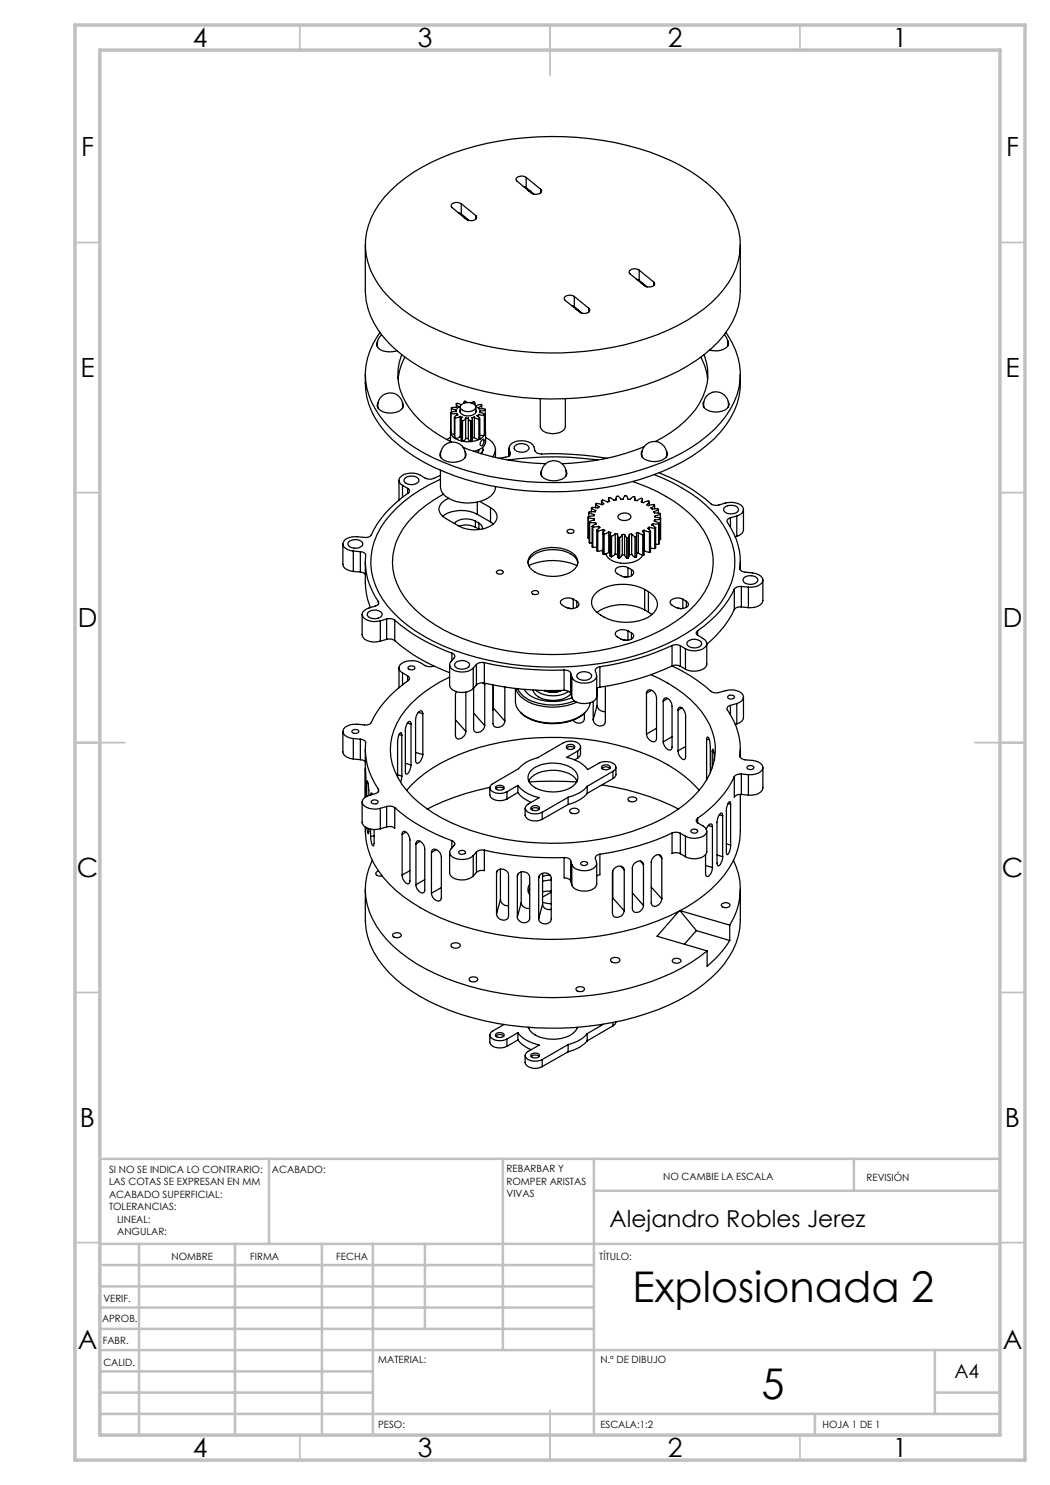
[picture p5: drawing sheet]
<svg xmlns="http://www.w3.org/2000/svg" width="210mm" height="297mm" viewBox="0 0 210 297" stroke-linecap="round" stroke-linejoin="round" font-family="sans-serif">
<g fill="none" stroke="#c0c0c0" stroke-width=".35">
<path d="M60 5v5M110 5v10M160 5v5M15 48.5h5M200 48.5h5M15 98.5h5M200 98.5h5M15 148.5h10M195 148.5h10M15 198.5h5M200 198.5h5M15 248.5h5"/>
<path d="M200 248.5h5M60 287v5M110 282v10M160 287v5"/>
</g>
<g fill="none" stroke="#c0c0c0" stroke-width=".5">
<path d="M53.8 231.8v17M100.6 231.8v38.2M118.8 231.8v55.2M118.8 238.2h81.2M170.8 231.8v6.4M200 231.8h-180v55.2M20 248.8h180M20 257.3h98.8M20 253h98.8M27.8 248.8v38.2M47 248.8v38.2M64.4 248.8v38.2"/>
<path d="M74.6 248.8v38.2M85 248.8v17M20 265.8h98.8M20 261.5h98.8M20 278.5h54.6M20 274.3h54.6M20 270h180M187 278.5h13M187 270v12.8M20 282.8h180M163 282.8v4.2"/>
</g>
<path d="M15 5h190v287h-190zM20 10h180v277h-180z" fill="none" stroke="#c0c0c0" stroke-width=".7"/>
<g fill="none" stroke="#000" stroke-width=".25">
<path d="M78.1 38.1a37.1 37.1 0 0 1 17.1-8.9 61.4 61.4 0 0 1 36.9 2.1 30.2 30.2 0 0 1 12.9 9.1 13.6 13.6 0 0 1-.2 17.4 32.1 32.1 0 0 1-15.4 9.9 61.8 61.8 0 0 1-39.3-.6 30.4 30.4 0 0 1-14.5-10.3 13.4 13.4 0 0 1 .2-16zM104.7 37.3l.5 .2M105.2 35.5a1.51 1.51 0 0 0-2 .2l.2 .5 2.9 2.4a1.56 1.56 0 0 0 2-.3l-.2-.5M105.2 35.5l2.9 2.3M105.2 37.5l1.6 1.3M105.2 35.5v2M105.6 38l.3 .3M105.8 38.1v.1M105.9 38.3l.7 .5M105.9 38.1v.2M106.1 38.3v.1M106.3 38.6h.1"/>
<path d="M108.1 37.8v.8M73.1 49v9.1a15.1 15.1 0 0 0 4.8 10.6 38.6 38.6 0 0 0 19.1 9.6 61.6 61.6 0 0 0 34.6-2.2 30.8 30.8 0 0 0 13.2-9.1 14.3 14.3 0 0 0 3.3-8.9v-9.1M91.7 42.6l.6 .2M92.3 40.7a1.46 1.46 0 0 0-2.1 .3l.2 .5 2.9 2.4a1.5 1.5 0 0 0 2-.3l-.2-.5M92.3 40.7v2.1M92.3 40.7l2.8 2.4M92.3 42.8l1.5 1.3M92.6 43.3l.4 .2M93 43.5l.6 .5M93 43.4v.1M93.4 43.8v.1M95.1 43.1v.8"/>
<path d="M114.9 59.3a1.46 1.46 0 0 0-2 .3l.1 .5 2.9 2.3a1.42 1.42 0 0 0 2-.2l-.1-.5M114.9 59.3l2.9 2.4M114.9 59.3v2M127.3 55.8l.5 .3M127.8 54a1.42 1.42 0 0 0-2 .3l.2 .5 2.9 2.3a1.51 1.51 0 0 0 2-.2l-.2-.5M127.8 54l2.9 2.4M127.8 54v2.1M127.8 56.1l1.6 1.3M128.2 56.6l.4 .2M128.6 56.8l.6 .5M128.6 56.7v.1M128.8 57h.1"/>
<path d="M130.7 56.4v.7M73.1 74.9a15.5 15.5 0 0 0 5.3 12.9 39.9 39.9 0 0 0 19.6 9.3 61.7 61.7 0 0 0 34.5-2.8 29.4 29.4 0 0 0 12.7-9.2 14.4 14.4 0 0 0 2.9-10.2M75.5 68.3a1.03 1.03 0 0 0 .5 1.6 4.2 4.2 0 0 0 3.4 .2M76 66.5a13.4 13.4 0 0 0 0 16.8 31 31 0 0 0 14.9 10 61.6 61.6 0 0 0 41.6-.8 29.4 29.4 0 0 0 12.7-9.3 13.5 13.5 0 0 0 0-16.7M76.3 67a2.43 2.43 0 0 0-.8 2.5M80.3 70.9a11.3 11.3 0 0 0 2.6 12 24.9 24.9 0 0 0 7.4 5.5M81 71.4a11.7 11.7 0 0 0-1.4 4.4M108.1 79.7v5.6a1.76 1.76 0 0 0 1.8 1.4 2.88 2.88 0 0 0 3.1-1.1l.1-5.9M114.3 61.1l.6 .2M114.9 61.3l1.6 1.3M115.2 61.9l.4 .2M115.6 62.1l.6 .5"/>
<path d="M115.6 61.9v.2M117.8 61.7v.7M140.2 71.4a12 12 0 0 1 1.3 4.4M140.8 70.9a11.3 11.3 0 0 1-2.7 12.2 22.8 22.8 0 0 1-7 5.2M144.9 66.9a2.72 2.72 0 0 1 .6 2.3M145.5 68.1a1.09 1.09 0 0 1-.6 1.7 3.8 3.8 0 0 1-3 .2M75.6 80.5a1.26 1.26 0 0 0 1 1.9 3.6 3.6 0 0 0 4-.8l.1-.4-.2-.7M75.6 81.7a2.49 2.49 0 0 1 2.5-3.1 2.49 2.49 0 0 1 2.4 3.1M79.8 96.1v3.9M80.5 97.1l1 .6M80.5 97.1v2.3M81.1 95.6a1.97 1.97 0 0 1 2.7 .4 1.28 1.28 0 0 1-1.6 .9 1.36 1.36 0 0 1-1.4-.8z"/>
<path d="M81.5 97.7a.5 .5 0 0 1 .4 .4 .5 .5 0 0 1-.3 .5 21.7 21.7 0 0 0-7.5 8.6l-.5 .3h-.7a4.9 4.9 0 0 0-3.9 .5 1.07 1.07 0 0 0-.4 1 1.07 1.07 0 0 0 .8 .9l1.3 .3M81.5 97.7v1M88.1 94v3.4a3.1 3.1 0 0 0 2.4 2.6 8.4 8.4 0 0 0 7.7-.9 2.2 2.2 0 0 0 .9-1.8M88.1 95.1l-1.4 .6a1.95 1.95 0 0 1-1.6-.1 3.8 3.8 0 0 0-5.2 0 1.04 1.04 0 0 0 .6 1.5M88.2 91.5a2.51 2.51 0 0 1 2.4-3.1 2.51 2.51 0 0 1 2.4 3.1M88.2 90.4a1.07 1.07 0 0 0 .5 1.6 3.6 3.6 0 0 0 4.4-.6l.1-.4-.2-.6M89.7 99.7a2.36 2.36 0 0 0-1.9 2.5l.3 .6a11.8 11.8 0 0 0 4.4 2.7 6.5 6.5 0 0 0 6.5-1 1.87 1.87 0 0 0-.9-3M90.1 87.5l-.7 .4M90.1 86.3v2M90.1 86v.6M90.1 82.5l.5 .3 .7-.1M90.1 82.5l.1 4.2"/>
<path d="M90.2 86.7l.7 .2M90.3 81.6l.4 .3 .6 .1-.1 .3M90.3 81.6v.9M90.9 83.5v4.1l-.7-.9M90.9 83.5l.1 .1M91 87.7l1.3 .5M91 83.6v4.1M91.2 82.3h-.4l-.7 .2M91.2 82.3h.1M91.3 80.7h.4l.6 .3M91.3 80.7l.1 .4 .4 .2-.1 .1a.37 .37 0 0 1-.6 .1l-.8 .1M91.3 80.7v.8"/>
<path d="M91.3 82.7l.3 .3-.4 .1-.3 .4M91.3 82.7v.3M92 83.3l.5 .2a.46 .46 0 0 0-.2 .6M92 83.3l-1 .3M92 82a.86 .86 0 0 0 .8 1.1 1.98 1.98 0 0 0 2.4-.8v-.3M92 87.3l-.3 .3-.7 .1M92 87.3l.3 .2M92 81.4v1.1M92 83.3v4M92.3 83.9v4.3M92.3 80.9a2.02 2.02 0 0 1 2.9 .4 1.73 1.73 0 0 1-2.7 .8l-.5-.6 .1-.3zM92.3 84.1l.2 .1"/>
<path d="M92.3 84.1v4.1M92.5 88.3h1.6M92.5 84.2v4.1M92.6 89.5a46 46 0 0 0 16.5 3.2M93.1 83.6h.2a.3 .3 0 0 1 .4 0 .3 .3 0 0 1 .1 .4l.3 .2M93.1 83.6l-.1 .3-.5 .3M93.1 87.7l-.1 .3-.5 .3M93.1 87.7h.6M93.1 83.6v4.1M93.4 80.5l-.5-.2-.2 .3M93.7 83.7v4.1l.4 .5M94.1 84.2h.2"/>
<path d="M94.1 84.2v4.1M94.2 80.6l.7-.2 .1 .2-.1 .3M94.3 84.2v4.1M94.5 83.9v4.1l-.2 .3M94.9 83.4l-.2 .1a.21 .21 0 0 0-.3 0 .21 .21 0 0 0 .1 .3l-.2 .4M94.9 83.4l.2 .2 .7 .2M94.9 87.5l.1 .2 .8 .2M94.9 87.5l-.4 .1M94.9 83.4v4.1M95 80.6v.4M95.2 81.4v1.1M95.7 82.9l.6 .1h.6"/>
<path d="M95.7 82.9l-.3 .2 .4 .4 .1 .2M95.7 82.9v.4M95.8 87.9l-1.5 .4M95.8 83.8v4.1M95.8 89.9l-.3 .6M95.9 83.7l-.1 .1M95.9 87.8h.1M95.9 87.1h1M95.9 83.7v4.1M96 82.3v.2M96.3 88.1l.4-.3a.88 .88 0 0 1-.5 1.3l-.2-.3zM96.3 81l-.2 .3-.5 .2 .2 .3 .8-.1 .4 .2"/>
<path d="M96.3 81l-.4-.1-.8 .3M96.3 81v.7M96.5 89.5a1.09 1.09 0 0 1-.3 1.2M96.6 89.8l-.4 1M96.9 87.1l-1 .7M96.9 83v4.1M96.9 82.9v.1M96.9 82.9v4.1l.2-.5-.1-.5M97 81.9l-.6 .3h-.4l-.1 .3 .6 .1 .4 .3M97 86l-.1 .1M97 81.9v4.1M97.1 87.5a2.54 2.54 0 0 1 1.6 3.6l-.2 .3"/>
<path d="M97.1 86.3v2.1a2.45 2.45 0 0 1-2.3 1.9M99.1 89.9v1.6M101.6 92a63 63 0 0 1 17.9 0M101.8 89.6v1.6M101.8 89.8a1.94 1.94 0 0 1 2.5-1.6 2.33 2.33 0 0 1 2.8 2.1l.8 .5a68.9 68.9 0 0 1 13.5 .8M101.8 89.8l.3 .8M101.8 89.8v1.4M102.1 90.6a.79 .79 0 0 1-1 .8l-1.3 .2M102.1 90.6v.3M103 89.1a1.96 1.96 0 0 1 2.8 .4 1.39 1.39 0 0 1-2 .9 .94 .94 0 0 1-1-1zM108.3 94.1a1.26 1.26 0 0 0 1 1.8 3.7 3.7 0 0 0 4-.8l.1-.4-.2-.6M108.3 95.2a2.49 2.49 0 0 1 2.5-3.1 2.49 2.49 0 0 1 2.4 3.1"/>
<path d="M121.7 99.7v.6M123.2 99.7v.3M126.5 96.3a28.8 28.8 0 0 1 13.4 8.6 11.8 11.8 0 0 1-.7 15.9 30.3 30.3 0 0 1-15.1 8.4 52.3 52.3 0 0 1-33.6-2.3 22.2 22.2 0 0 1-10.5-8.9 11.6 11.6 0 0 1 1.5-13.4 24.9 24.9 0 0 1 7.2-5.8M127 99.7v.3M128.4 90.3a1.23 1.23 0 0 0 1 1.8 3.6 3.6 0 0 0 4-.8l.1-.4-.2-.6M128.5 99.7h-.3l-.4 .2a.42 .42 0 0 1-.7 .2l-.1-.1v-.1a.38 .38 0 0 0-.2-.6 .38 .38 0 0 0-.5 .3 .35 .35 0 0 1-.5 .3l-.2-.2a.44 .44 0 0 0-.5-.5 .44 .44 0 0 0-.4 .5l-.1 .1h-.4a.83 .83 0 0 0-.9-.5l-.1 .7h-.4a1.13 1.13 0 0 0-1.1-.4l.2 .7-.3 .1a1.22 1.22 0 0 0-1.3-.3M128.5 99.7l-.1 .3a.35 .35 0 0 0 0 .5 .35 .35 0 0 0 .6-.1l.6-.2 .3 .1M128.5 99.7v.8M128.8 89.4a46.7 46.7 0 0 1-16.4 3.3M130.8 94.9a30.6 30.6 0 0 1 12.8 8.6 13.4 13.4 0 0 1 2.7 12.9 20.3 20.3 0 0 1-9.1 10.3 51.5 51.5 0 0 1-27.3 6.7 53.2 53.2 0 0 1-25.1-6.2 21.7 21.7 0 0 1-9.7-10.1 13.3 13.3 0 0 1 3-14.2 28.7 28.7 0 0 1 10-7.1M131.1 88.3a2.49 2.49 0 0 0-2.7 3.1M131.1 88.3a2.51 2.51 0 0 1 2.2 3.1"/>
<path d="M131.8 94.5a35.7 35.7 0 0 1 10.7 6.4l.4 .2 .9-.1a4.5 4.5 0 0 1 4.5 .1 1.09 1.09 0 0 1 .4 1 1.09 1.09 0 0 1-.8 .9l-.5 .2M140.8 80.3a1.26 1.26 0 0 0 1 1.9 3.6 3.6 0 0 0 3.9-.9l.1-.3-.1-.7M140.8 81.5a2.49 2.49 0 0 1 2.4-3.2 2.49 2.49 0 0 1 2.4 3.2M68.6 108.8v4.1a1.53 1.53 0 0 0 1.4 1.3l.7 .1M69.9 108.2a1.89 1.89 0 0 1 2.7 .6 1.63 1.63 0 0 1-2.3 .7 .79 .79 0 0 1-.7-1zM70.7 110.2l1.4 .1M70.7 110.2v4.1M70.7 114.3l1.4 .1M72.1 110.3a.89 .89 0 0 1 1 .8 13.5 13.5 0 0 0 2.6 9.2M72.1 114.4l.6 .2 .4 .3M72.1 110.3v4.1M73.1 112.4a21.3 21.3 0 0 0 .8 8.6l.2 .5"/>
<path d="M91.8 105.2a4 4 0 0 1 3.3 .2M95.1 104.2a3.7 3.7 0 0 0-4.2 .5M95.1 104.2l.7 .4M95.1 104.2v1.2M95.1 105.4l.7 .4M95.5 102.9a6.7 6.7 0 0 0-7 .4M95.5 102.9l2.6 1.5M95.5 100.4v2.5M95.8 104.6a1.21 1.21 0 0 1 .7 1.2M95.8 104.6v1.2M95.8 105.8l.1 .1M96 100.3l2.1 1.2"/>
<path d="M98.1 104.4l.6 .4M98.1 101.5v2.9M99.3 114.3l.7-.3 .5 .2 .2 .2a.84 .84 0 0 1-1.4 0zM105.6 112.6a3.7 3.7 0 0 1 3.2-2.5 6.7 6.7 0 0 1 6.4 1.6l.4 .9M105.7 113.1a12 12 0 0 1 9.7 0M106.3 110.9a7.2 7.2 0 0 1 8.7 .1 1.94 1.94 0 0 1-.4 3.1 7.4 7.4 0 0 1-8.2-.1 1.98 1.98 0 0 1-.1-3.1zM106.4 118.4l.4-.3h.5l.4 .4a.84 .84 0 0 1-1.4 0zM113.5 106.1l.6-.2a.49 .49 0 0 1 .7 .5l-.7 .3a.52 .52 0 0 1-.6-.6zM114.7 119.8a2.13 2.13 0 0 0-2.6 .4v.3a2.47 2.47 0 0 0 3.6 .6l.1-.3-.4-.5M114.7 119.8l.7 .5M114.7 119.8v1.9M117.7 103.4v.1l1.1 .2"/>
<path d="M117.7 107.6l.1 .1M117.7 107.5v.1M117.7 103.4v4.2M117.8 102.6l1 .4v.2l-1.1 .2M117.8 102.6v.7M117.8 104.3l.1 .2M117.8 104.3v4.1l.1 .2M117.9 104.5h1.2M117.9 108.6h.5M117.9 104.5v4.1M118.3 101.6l.9 .5-.2 .3h-1l-.2 .2M118.3 101.6v.8"/>
<path d="M118.4 105.3l.2 .1M118.4 105.3v4.1l.2 .1M118.6 105.4v4.1M118.8 103.7l.1 .3-1.1 .3M118.8 103.7v.3M119.1 104.5l.2 .3-.9 .5M119.1 104.5v.3M119.1 100.8l.7 .6-.2 .2-.6-.1a.45 .45 0 0 0-.7 .1M119.1 100.8v.7M119.3 106.1l.3 .1M119.3 106.1v4l.3 .2M119.3 109.4l-.7 .1"/>
<path d="M119.6 106.2v4.1M119.7 105.3l.3 .2-.7 .6M119.7 105.3l-1.1 .1M119.7 105.3v.4M120.3 100.1l.5 .6-.3 .2a1.34 1.34 0 0 0-1.4-.1M120.3 100.1v.8M120.6 106.7l.2 .1M120.6 106.7v4.1l.2 .1M120.6 110.1l-.1 .2 .1 .3M120.6 105.9l.4 .2-.4 .6M120.6 105.9l-1 .3M120.6 110l-1 .3"/>
<path d="M120.6 105.9v.7M120.8 106.8v4.1M121.2 110.8a3.1 3.1 0 0 0 2.9 1.8 5.1 5.1 0 0 0 4.1-1.1l.3-.4M121.7 106.4l.5 .1-.2 .6 .3 .2M121.7 106.4l-.9 .4M121.7 110.5l-.9 .4M121.7 110.5l.3 .1M121.7 106.4v4.1M122 111.1l.1 .2M122 107l.1 4.3M122.1 111.3l.2 .1M122.3 107.3v4.1"/>
<path d="M123 106.7l.5 .1 .1 .7M123 106.7l-.7 .6M123 110.8l-.7 .6M123 110.8l.5 .1M123 106.7v4.1M123.5 107v4.2l.1 .4M123.6 107.5h.3M123.6 111.6h.3M123.6 107.5v4.1M123.7 103a1.66 1.66 0 0 1 2.5 .3 1.15 1.15 0 0 1-1.6 .8 .98 .98 0 0 1-1-.8zM123.9 107.5v4.1M124.5 106.9h.4"/>
<path d="M124.5 106.9l-.6 .6M124.5 111l-.6 .6M124.5 111h.4M124.5 106.9v4.1M124.6 115.3l.6 .1M124.9 106.9l.4 .6M124.9 111l.4 .6M124.9 106.9v4.1M125.3 107.5h.3M125.3 111.6h.3M125.3 107.5v4.1M125.6 113.5a2.06 2.06 0 0 0-2.5 .4l-.1 .3a2.51 2.51 0 0 0 3.5 .8l.3-.5-.5-.6"/>
<path d="M125.6 113.5v1.9M125.6 113.5l.7 .4M125.6 107.5v4.1M125.9 106.9v4.2l-.3 .5M126.3 113.9v1.2M126.3 106.8l.7 .5M126.3 106.8l-.4 .1-.3 .6M126.3 110.9l.7 .5M126.3 110.9h-.4M126.3 106.8v4.1M127 107.3v4.1M127.3 111.4h-.3"/>
<path d="M127.3 111.1v.3M127.3 107v4.4M127.7 106.5l.9 .5M127.7 106.5l-.5 .1 .1 .7h-.3M127.7 110.6l.9 .5M127.7 110.6l-.4 .1M127.7 106.5v4.1M128.6 107v4.1M128.8 106.9l-.2 .1M128.8 106.9v4.1l-.2 .1M128.8 106l1.1 .4M128.8 106l-.3 .2 .3 .7"/>
<path d="M128.8 106v4.1l1.1 .4M128.9 117.9a9.5 9.5 0 0 0-9.5 .5 2.47 2.47 0 0 0 0 4.1 9.5 9.5 0 0 0 11 .4 2.43 2.43 0 0 0 0-4.1l-.7-.5M128.9 117.9l.8 .4M128.9 117.9v4.1M129.7 118.3v4.1M129.8 105.4l1.2 .3M129.8 105.4l-.3 .3 .6 .6M129.8 105.4v.5M129.9 100.3l-.5 .7 .2 .1 1.2-.2 .1 .1M129.9 100.3v.8M129.9 106.4v4.1M130.1 106.3l-.2 .1"/>
<path d="M130.1 106.3v4l-.2 .2M130.1 109.6l.9 .1M130.5 104.7l1.2 .1M130.5 104.7l-.2 .3 .8 .5M130.5 104.7v.4M130.9 101l-.7 .6 .1 .1 .1 .1 1-.1 .3 .2M130.9 104l-.1 .2 1 .4M130.9 101v.7M130.9 104v.2M131 105.7v4M131 103.4l.4 .1a.5 .5 0 0 1 .7 .3l-1.2 .2M131 103.4h.1"/>
<path d="M131.1 105.5l-.1 .2M131.1 105.5v4.1l-.1 .1M131.1 108.9h.6M131.7 101.9l-.9 .5a.33 .33 0 0 0 .5 .2l.7 .1 .1 .2M131.7 101.9v.7M131.7 104.8v4.1M131.8 104.6l-.1 .2M131.8 104.6l-.1 4.3M132.1 102.9l-1.1 .2v.3M132.1 107.9l-.3 .1M132.1 102.9v5M132.1 107.7v.2"/>
<path d="M136.6 119.8a2.06 2.06 0 0 0-2.5 .4l-.1 .3a2.42 2.42 0 0 0 3.7 .6v-.3l-.4-.5M136.6 119.8l.7 .5M136.6 119.8v1.9M144.8 101.6a2.08 2.08 0 0 1 2.8 .1l.1 .2a1.78 1.78 0 0 1-2.7 .5l-.3-.5zM146.1 103.6a.65 .65 0 0 0-.6 .9 13.7 13.7 0 0 1 2.5 9.2M146.1 103.6v1.8M146.9 117.8a21 21 0 0 1-7.4 8.3M146.9 117.8v4.1M147.4 103.2l-1.3 .4M147.4 103.2v4.1M147.4 107.3l-.4 .1M148 113.7a.95 .95 0 0 0 1 .7 4.1 4.1 0 0 1 3.5 1.2 1.16 1.16 0 0 1-.8 1.5l-.6 .2-1.4 .1"/>
<path d="M148 113.7v.1M148.1 112.4v1.6M148.3 117.3a1.43 1.43 0 0 0-1.4 .5M148.3 117.3l1.4 .1M148.3 117.3v4.1M148.7 115.7a1.85 1.85 0 0 1 2.9 .3 1.71 1.71 0 0 1-3 0zM148.7 101.9v4.1a1.54 1.54 0 0 1-1.3 1.3M149.7 117.4v4.1M152.6 116v4.1a1.94 1.94 0 0 1-2.2 1.4h-.7M72.4 122.9v4.1a1.57 1.57 0 0 0 1.6 1.3l.7 .1 1.4-.2M73.6 122.6a2.03 2.03 0 0 1 2.8 0 .81 .81 0 0 1-.8 1 1.55 1.55 0 0 1-2.2-.8zM75.7 120.3a.65 .65 0 0 1-.6 .9 3.4 3.4 0 0 0-2.6 1.3 1.21 1.21 0 0 0 .9 1.5 4 4 0 0 0 2.7 .2"/>
<path d="M75.7 120.3v.5M76.1 124.2v4M77.3 123.8a2.02 2.02 0 0 1 1.7 .2M77.3 127.9a1.71 1.71 0 0 1 1.7 .2M77.3 123.8l-1.2 .4M77.3 123.8v4.1M77.3 127.9l-1.2 .3M79 124a35.3 35.3 0 0 0 11.4 6.6M79 128.1a34.9 34.9 0 0 0 10.9 6.4M79 124v4.1M79.8 133.6v3.9M80.5 134.6l1 .6"/>
<path d="M80.5 134.6v2.3M81.5 135.2a.5 .5 0 0 1 .4 .4 .5 .5 0 0 1-.3 .5 21.7 21.7 0 0 0-7.5 8.6l-.5 .3h-.7a4.9 4.9 0 0 0-3.9 .5 1.07 1.07 0 0 0-.4 1 1.07 1.07 0 0 0 .8 .9l1.3 .3M81.5 135.2v1M81.6 133.4l.7-.2a.49 .49 0 0 1 .6 .5l-.3 .2h-.6l-.4-.2zM86.7 133.2a1.95 1.95 0 0 1-1.6-.1 3.9 3.9 0 0 0-5.2 0 1.04 1.04 0 0 0 .6 1.5M89.9 133v4.1a2.08 2.08 0 0 0 2.4 1.4 3.5 3.5 0 0 0 2.4-.8M90.4 130.6a.62 .62 0 0 1 .4 1l-.6 .7a1.13 1.13 0 0 0 .8 1.9 3.7 3.7 0 0 0 3.7-.6M90.4 130.6v1.5M91.1 132.6a2.02 2.02 0 0 1 2.8 .2 1.33 1.33 0 0 1-1.9 1 .86 .86 0 0 1-.9-1.2zM91.3 138.3l-.2 .5v8.3a.66 .66 0 0 0 1 .6 1.6 1.6 0 0 0 1.1-1.4M93.2 138.4v7.9M94.7 133.6v4.1"/>
<path d="M94.7 137.6v8.2a.81 .81 0 0 0 .5 .7 .81 .81 0 0 0 .9-.1 1.48 1.48 0 0 0 .8-1.3M95.3 132.9l-.6 .7M95.3 132.9v4.1M95.3 137l-.6 .7M96.6 136.6l.3 .3M96.9 132.5a63.7 63.7 0 0 0 15.9 1.5M96.9 132.5a1.75 1.75 0 0 0-1.6 .4M96.9 136.6a61.6 61.6 0 0 0 15.9 1.5M96.9 136.6a1.75 1.75 0 0 0-1.6 .4M96.9 136.6v.3M96.9 132.5v4.1M96.9 136.9v8.2"/>
<path d="M98.6 137v7.7a.91 .91 0 0 0 1.4 .7 1.25 1.25 0 0 0 1-1.2M98.7 137v4.6M101 137.4v6.8M103.1 137.7v2.6a4.5 4.5 0 0 0 3.5 3.7 11 11 0 0 0 10.4-1.5 3.5 3.5 0 0 0 1.1-2M103.2 137.7a5.3 5.3 0 0 0 4.4 3.4 12.1 12.1 0 0 0 7.7-.7M103.5 137.8a6.2 6.2 0 0 0 4.8 3 11.4 11.4 0 0 0 6.6-.6M104.8 137.9a5.4 5.4 0 0 0 4.2 2.3 9.7 9.7 0 0 0 5.4-.7M106.6 138a2.83 2.83 0 0 0 2.6 1.9 5.6 5.6 0 0 0 5-1.1M107.1 138a5.9 5.9 0 0 0 6.6 .3M108.8 138.1h.1a4.6 4.6 0 0 0 3.5 0M108.9 138a3.8 3.8 0 0 0 3.2 .1M112.8 134a1.16 1.16 0 0 1 1.3 .6"/>
<path d="M112.8 138.1a1.24 1.24 0 0 1 1.3 .6M112.8 134v4.1M113.6 121.6l.7 .1M114.1 134.6l.3 .8M114.1 134.6v4.1M114.1 138.7l.3 .8M114.4 135.4v4.1M115.4 120.3v1.2M115.5 134.8a2 2 0 0 1 2.8 .3 1.44 1.44 0 0 1-2 .9 .81 .81 0 0 1-.8-1.2zM119.3 135.2v4.1a1.36 1.36 0 0 1-1.1 1.2 3.5 3.5 0 0 1-3.6-.6l-.2-.4M119.4 137.6v3.5M120 133.3a.91 .91 0 0 0-.9 .9l.2 .8a1.94 1.94 0 0 1-2.4 1.6 2.59 2.59 0 0 1-2.5-1.2"/>
<path d="M120 137.4l-.7 .3M120 133.3v4.1M121.1 137.3v7.1a1.26 1.26 0 0 1-1.4 .8 1.26 1.26 0 0 1-1.1-1.2M124.6 127.9l.6 .2M125.6 126.2a1.95 1.95 0 0 0-2.5 .4l-.1 .3a2.51 2.51 0 0 0 3.5 .8l.3-.6-.5-.5M125.6 126.2v1.8M125.6 126.2l.7 .4M126.3 126.6v1.2M128.9 122a9.4 9.4 0 0 0-9.5 .5M128.9 122l.8 .4M129.3 138.6a.7 .7 0 0 1 .4-.6 .7 .7 0 0 1 .8 .2 1.69 1.69 0 0 1 .8 1.3v8.2a.62 .62 0 0 1-.9 .6 1.79 1.79 0 0 1-1.1-1.5M129.3 138.6v8.2"/>
<path d="M129.7 122.4l.7 .5M130.2 134.9a23.8 23.8 0 0 1 11 8.7 11.8 11.8 0 0 1-1.7 14.8 29.7 29.7 0 0 1-13.1 7.9 53.1 53.1 0 0 1-36.1-1.7 22.4 22.4 0 0 1-10.7-9.1 11.7 11.7 0 0 1 1.5-13.5 24.6 24.6 0 0 1 8.8-6.6M130.3 138.1l-1 .5M133.5 139.7l-.9 .5M134.4 129.1a1.87 1.87 0 0 1 1.7 0M134.4 129.1a51.2 51.2 0 0 1-14.4 4.2M134.4 133.2a51.2 51.2 0 0 1-14.4 4.2M134.4 133.2a1.87 1.87 0 0 1 1.7 0M134.4 133.2a36.2 36.2 0 0 1 8.1 5.2l.4 .2 .9-.1a5.3 5.3 0 0 1 4-.2 1.13 1.13 0 0 1 .9 1 1.13 1.13 0 0 1-.8 1.2l-.5 .2M134.4 129.1v4.1M135.5 121.6l.7 .1M136.1 129.1l1 .6"/>
<path d="M136.1 129.1v4.1M136.1 133.2l1 .6M137.1 129.7v4.1M137.3 120.3v1.2M137.6 128.2a1.88 1.88 0 0 1 2.7 .5 1.53 1.53 0 0 1-2.1 .8 .85 .85 0 0 1-.8-1zM139.5 126.1a.51 .51 0 0 0-.3 .6 .51 .51 0 0 0 .4 .4l1 .6a1.05 1.05 0 0 1 .7 .9 1.05 1.05 0 0 1-.4 1 3.7 3.7 0 0 1-3.8 .1M139.5 126.1v1M141.4 128.7v4.1a2.01 2.01 0 0 1-2.4 1.4h-.7l-1.2-.4M145.6 139.3a.71 .71 0 0 1 .7-.3 .71 .71 0 0 1 .6 .6 .73 .73 0 0 1-.8 .2 .73 .73 0 0 1-.5-.5zM146.9 121.9a19.8 19.8 0 0 1-5.5 6.9M148.3 121.4a1.43 1.43 0 0 0-1.4 .5M148.3 121.4l1.4 .1"/>
<path d="M148.7 139.4v4.1a1.54 1.54 0 0 1-1.3 1.3M68.6 146.3v4.1a1.83 1.83 0 0 0 2.1 1.4M70.5 146.1l.7-.2a.45 .45 0 0 1 .6 .5 .79 .79 0 0 1-1.4-.2zM70.7 147.7v4.1M70.7 147.7l1.4 .1M70.7 151.8l1.4 .1M72.1 147.8a.89 .89 0 0 1 1 .8 13.6 13.6 0 0 0 2.6 9.2M72.1 151.9l.6 .2 .4 .3M72.1 147.8v4.1M73.1 154.2v-.5l.1 5.6M73.1 149.9v9.5M73.3 156.7l.1-.6 .3 .8 .1 2.2"/>
<path d="M73.3 156.7v2.6M73.6 156.6l-.3 .1M74.5 158.9l-.2-.3-.1 .4M75.7 157.8a.64 .64 0 0 1-.6 .9 3.3 3.3 0 0 0-2.6 1.4 1.16 1.16 0 0 0 .9 1.4 4 4 0 0 0 2.7 .2M75.7 157.8v.6M79.5 155l.9 .2M79.8 146.9l.6 .2M80.4 155.2l-.2 1.2M80.4 147.1l-.2-.6-.5 .6-.1 .9-.1 7.4M80.4 147.1v8.1M81.1 152.6l1.1 .4M81.3 158.1a30.9 30.9 0 0 1 16.7-9.2 52.3 52.3 0 0 1 33.8 3.1 25 25 0 0 1 8 6.1"/>
<path d="M81.5 144.6l.7 .2M82.2 144.8l-.2-.5a1.63 1.63 0 0 0-.9 1.8v8.3l.1 .4a1.39 1.39 0 0 0 1-1.5v-.3M82.2 144.8v8.2M83.1 150.5l1.5 .4M83.7 142.5l.9 .2M84.6 142.7a.45 .45 0 0 0-.5-.5 2.23 2.23 0 0 0-1 1.7v8.3l.2 .4a1.38 1.38 0 0 0 1.2-1.3l.1-.4M84.6 142.7v8.2M91.1 144l2.1 2.3M94.7 142.6l2.2 2.5M98 157.5v1.5a1.86 1.86 0 0 0 2.3 1.1l1.1-.3M98 157.5h-.2a47.9 47.9 0 0 0-12.4 4.3M98.7 141.6l-.1 .4"/>
<path d="M98.7 141.6l2.3 2.6M99.2 157.3l.8-.2a.64 .64 0 0 1 .8 .6 1.1 1.1 0 0 1-1.7-.2zM99.2 157.8a1.15 1.15 0 0 1 1.6 0M101.4 158.4v1.4M103.6 157.1a6.9 6.9 0 0 0 4.2 2.4l-2.2 1.3a.86 .86 0 0 0-.6 .8 .86 .86 0 0 0 .6 .9 3.2 3.2 0 0 0 2.8 0M103.6 158.5l1.1 1.2 1.5 .8M103.6 157.1l-2.2 1.3M103.6 157.1v1.4M103.6 158.5l-2.2 1.3M104.2 142.6a10.8 10.8 0 0 0 12.6 .2l.1-.2M105.7 156.2a4.4 4.4 0 0 1 3.6-2 7.1 7.1 0 0 1 5.7 1.3l.4 .7M105.8 156.4l4.5-.2 5 .2"/>
<path d="M106.3 154a7.1 7.1 0 0 1 8.7 .1 1.94 1.94 0 0 1-.4 3.1 7.4 7.4 0 0 1-8.2-.1 1.94 1.94 0 0 1-.1-3.1zM113.3 149.2a1.04 1.04 0 0 1 1.7 .2 1 1 0 0 1-1.8 0zM113.3 149.6l.8-.3 .8 .3M113.6 159.5l-5.2 3M113.6 159.5v1.4M115.5 150.2l.6-.6a1.41 1.41 0 0 0-1.7-1.4l-1.2 .1-.5 .3-5.2 2.9a6.8 6.8 0 0 0-3.8 2.2l-5.1 3a.86 .86 0 0 0-.6 .8 .86 .86 0 0 0 .6 .9 3.2 3.2 0 0 0 2.8 0M115.5 150.2l-2.2 1.3a6.7 6.7 0 0 1 4.2 2.4l2.3-1.3a3 3 0 0 1 3.2 .3 .84 .84 0 0 1-.4 1.4M115.5 150.2v1.4M115.5 151.6l-.6 .4M116.1 149.4v1.6l-.6 .6M116.9 142.7v1.1a1.26 1.26 0 0 1-1.1 .9 1.26 1.26 0 0 1-1.2-.7M117.4 157.3a6.8 6.8 0 0 1-3.8 2.2"/>
<path d="M117.4 158.7a7.2 7.2 0 0 1-3.8 2.2M117.4 157.3v1.4M118.6 140.3v3.7M119.4 141.1a1.39 1.39 0 0 0 1.7 1.2M119.4 141.1l-.8 2.9M120.4 153.3a1.1 1.1 0 0 1 1.7 .2 1 1 0 0 1-1.8 0zM120.4 153.7l.1-.2a1.21 1.21 0 0 1 1.5 .2M120.4 157a51.2 51.2 0 0 1 15.3 4.8M122.6 154.3l-5.2 3M122.6 154.3v1.4M122.6 155.7l-5.2 3M123.2 153.5v1.6l-.2 .3-.4 .3"/>
<path d="M125.7 159.7l.8-.3a.64 .64 0 0 1 .8 .7 1.1 1.1 0 0 1-1.7-.2zM131.3 145.7l-2 1.1M132.6 140.2a.57 .57 0 0 1 .8-.6 1.93 1.93 0 0 1 1 1.6v8.2l-.2 .5a1.38 1.38 0 0 1-1.6-1.4v-.1M132.6 140.2v8.2M134.4 147.4l-1.8 1M135.6 142l.2-.5a1.16 1.16 0 0 1 1.3 1.2v8.6l-.1 .5a.68 .68 0 0 1-.9-.4l-.3-.3-.2-.9M135.6 142v8.2M136.4 141.6l-.8 .4M137.1 149.3l-1.5 .9M141.3 147.9l.1-.3 .2-.2 .4 1.2 .1 5.9M141.3 147.9v8.1M141.8 147.9h-.5"/>
<path d="M142.5 150.4l.1-.6 .2 .9v1.4M142.5 150.4v3.2M142.7 150.3l-.2 .1M146.1 141.1a.65 .65 0 0 0-.6 .9 13.7 13.7 0 0 1 2.5 9.2M146.1 141.1v1.8M146.9 155.3a21 21 0 0 1-7.4 8.4M146.9 155.3v4.1a1.43 1.43 0 0 1 1.4-.5M147.4 140.7v4.1M147.4 140.7l-1.3 .4M147.4 144.8l-.4 .1M148 151.2a1.02 1.02 0 0 0 1 .8 3.9 3.9 0 0 1 3.5 1.1 1.16 1.16 0 0 1-.8 1.5l-.6 .2-1.4 .1M148 151.2v.1"/>
<path d="M148.1 158.9v7.3a14.5 14.5 0 0 1-4.5 10.3 33.5 33.5 0 0 1-14.2 8.5 61.1 61.1 0 0 1-41.5-1.5 27.4 27.4 0 0 1-13.1-10.8 14 14 0 0 1-1.7-7.3M148.1 149.9v1.6M148.3 154.8a1.43 1.43 0 0 0-1.4 .5M148.3 154.8v4.1M148.3 154.8l1.4 .1M148.3 158.9l1.4 .1M149.5 153.3l.7-.2 .6 .3a.73 .73 0 0 1-.7 .5 .73 .73 0 0 1-.7-.4zM149.7 154.9v4.1M152.6 153.5v4.1a1.94 1.94 0 0 1-2.2 1.4h-.7M72.4 160.4v4.1a1.57 1.57 0 0 0 1.6 1.3l.7 .1 1.4-.1M73.1 177.9v6.1a15.3 15.3 0 0 0 4.7 10.6 38.2 38.2 0 0 0 19.2 9.6 60.9 60.9 0 0 0 36.7-3.2 27.6 27.6 0 0 0 12-9.5 13.4 13.4 0 0 0 2.4-7.5v-6.1M73.4 165.6l.2 1.2 .2-1.1"/>
<path d="M74.1 165.8v1.4M74.3 160.3a.74 .74 0 0 1 .7-.4 .74 .74 0 0 1 .6 .6l-.4 .3h-.5l-.4-.2zM74.5 172a13.2 13.2 0 0 0 1.8 14.7 30.1 30.1 0 0 0 12.9 8.9 60.7 60.7 0 0 0 43.3-.2 34.2 34.2 0 0 0 8.9-5.2M74.8 165.9v2.8l-.2 .5-.3-.6-.2-1.4M74.8 167.2h-.7M75.7 174.2l-.3 .1-.3 .4a.97 .97 0 0 0 1.3 .5M76.1 161.7v4.1M77.3 161.3a2.02 2.02 0 0 1 1.7 .2M77.3 161.3v4.1M77.3 161.3l-1.2 .4M77.3 165.4l-1.2 .4M79 161.5a35.3 35.3 0 0 0 11.4 6.6"/>
<path d="M79 161.5v4.1a1.71 1.71 0 0 0-1.7-.2M80.4 166.9l.2-.6a1.5 1.5 0 0 1 1.4 1.7v8.3l-.2 .4a1.5 1.5 0 0 1-1.4-1.7M80.4 166.9v8.1M81.2 166.4l-.8 .5M82 174.1l-1.6 .9M83.2 168.8a.53 .53 0 0 1 .2-.6 .53 .53 0 0 1 .6 0l.2 .2a1.74 1.74 0 0 1 .7 1.4v8.2a.53 .53 0 0 1-.2 .5 .53 .53 0 0 1-.5 0l-.3-.2a1.85 1.85 0 0 1-.7-1.4M83.2 168.8v8.1M84 168.3l-.8 .5M84.9 175.9l-1.7 1M86.3 170.5l.2-.6a1.47 1.47 0 0 1 1.8 1.5v8.2a.75 .75 0 0 1-.6 .6 .75 .75 0 0 1-.8-.4l-.5-.7-.1-.5M86.3 170.5v8.1M87.2 169.9l-.9 .6"/>
<path d="M88.3 177.5l-2 1.1M89.9 170.5v4.1a1.56 1.56 0 0 0 1.7 1.3 3.6 3.6 0 0 0 3.1-.7M90.4 168.1a.62 .62 0 0 1 .4 1l-.6 .7a1.13 1.13 0 0 0 .8 1.9 3.7 3.7 0 0 0 3.7-.6M90.4 168.1v1.5M91.8 170.3a.67 .67 0 0 1 .8-.3 .67 .67 0 0 1 .4 .7l-.9 .1-.3-.2zM94.7 171.1v4.1M95.3 170.4v4.1M95.3 170.4l-.6 .7M95.3 174.5l-.6 .7M96.9 170a63.7 63.7 0 0 0 15.9 1.5M96.9 170a1.75 1.75 0 0 0-1.6 .4M96.9 170v4.1a1.75 1.75 0 0 0-1.6 .4"/>
<path d="M99.3 174.6a1.17 1.17 0 0 1 1-.8 1.17 1.17 0 0 1 1.2 .5l.2 .7v8.2a1.05 1.05 0 0 1-.7 .9 1.05 1.05 0 0 1-1.1-.3l-.3-.3-.3-.7M99.3 174.6v8.2M99.4 174.2l-.1 .4M100.1 179.9a1.46 1.46 0 0 0 1.6 1.2M100.1 173.8v6.1M100.1 179.9l-.8 2.9M103.5 175.3a1.26 1.26 0 0 1 1.3-1 1.26 1.26 0 0 1 1.1 1.2v8.1a1.25 1.25 0 0 1-1.3 1 1.25 1.25 0 0 1-1.1-1.2M103.5 175.3v8.1M103.6 174.8l-.1 .5M104.2 174.4v6.1M105 161.6v1.5a1.89 1.89 0 0 0 2.4 1.1l1-.3M105.9 176.8a1.94 1.94 0 0 0 0 2.2"/>
<path d="M105.9 177.8l-.2 .6M106.2 161.4a1.08 1.08 0 0 1 1.7 .2 1.03 1.03 0 0 1-1.7 0zM106.2 161.8l.8-.3 .8 .3M107.7 175.6a1.28 1.28 0 0 1 1.3-1 1.28 1.28 0 0 1 1.2 1v8.2a1.28 1.28 0 0 1-1.2 1 1.28 1.28 0 0 1-1.3-1.1M107.7 175.6v8.1M107.8 175.2l-.1 .4M108.4 162.5v1.4M108.5 174.7v6.2M110 175l-1.5 .3M110.2 178.2l-1.7 .2M110.2 176l-1.7 .3M110.2 178.4l-1.7 1"/>
<path d="M112.8 171.5a1.16 1.16 0 0 1 1.3 .6M112.8 171.5v4.1a1.24 1.24 0 0 1 1.3 .6M113.6 160.9l-5.2 3M114 162a1.16 1.16 0 0 1 1.8 .2 1.12 1.12 0 0 1-1.9 0zM114.1 172.1v4.1M114.1 172.1l.3 .8M114.1 176.2l.3 .8M114.4 172.9v4.1M116.1 172.6a.81 .81 0 0 1 1.4 .2 .77 .77 0 0 1-.7 .3 .77 .77 0 0 1-.7-.5zM119.3 172.7v4.1a2.1 2.1 0 0 1-2.4 1.4 2.59 2.59 0 0 1-2.5-1.2M120 170.8a.91 .91 0 0 0-.9 .9l.2 .8a1.33 1.33 0 0 1-1.1 1.4 3.6 3.6 0 0 1-3.6-.6l-.2-.4M120 170.8v4.1l-.7 .3"/>
<path d="M122.6 179.6l-.1 .3M122.6 174.2v5.4M122.6 179.6l2.2 2.6M124.2 173.2l.6 .8M124.8 174a1.1 1.1 0 0 0-.9-.8 1.1 1.1 0 0 0-1.1 .5l-.3 .7v8.3a.98 .98 0 0 0 .6 .8 .98 .98 0 0 0 1.1-.3l.3-.2 .3-.8M124.8 174v8.2M126.5 178.6l2.2 2.5M128.1 172.2l.6 .7M128.7 172.9a.88 .88 0 0 0-.7-.7 .88 .88 0 0 0-.9 .3 1.29 1.29 0 0 0-.6 1.1v8.1a.9 .9 0 0 0 .6 .8 .9 .9 0 0 0 1-.3l.5-.6 .1-.5M128.7 172.9v8.2M130.2 177.4l2.2 2.4M131.8 170.9l.6 .7"/>
<path d="M132.4 171.6a.75 .75 0 0 0-.5-.7 .75 .75 0 0 0-.8 .2 1.74 1.74 0 0 0-.9 1.3v8.2a.75 .75 0 0 0 .5 .7 .75 .75 0 0 0 .9-.2 1.72 1.72 0 0 0 .8-1.3M132.4 171.6v8.2M134.4 166.6a1.87 1.87 0 0 1 1.7 0M134.4 166.6a51.2 51.2 0 0 1-14.4 4.2M134.4 166.6v4.1a1.87 1.87 0 0 1 1.7 0M136.1 166.6v4.1M136.1 166.6l1 .6M136.1 170.7l1 .6M137.1 167.2v4.1M138.4 165.9l.5-.1a.61 .61 0 0 1 .7 .4 .8 .8 0 0 1-1.5 0zM139.5 163.7a.54 .54 0 0 0-.3 .5 .54 .54 0 0 0 .4 .4l1 .6a1.13 1.13 0 0 1 .8 1.2 1.13 1.13 0 0 1-1 1 4 4 0 0 1-3.3-.2M139.5 163.7v.9"/>
<path d="M141.1 171v3.7l.2 .5 .1 .1a1.71 1.71 0 0 0 1.1-1.8M141.1 173.1l1.4 .4M141.4 166.2v4.1a1.51 1.51 0 0 1-1.7 1.4 3.8 3.8 0 0 1-2.6-.4M141.7 165.1l.8 .2M142.5 165.3v-.3l-.3-.2a1.27 1.27 0 0 0-.9 1.1M142.5 165.3v8.2M143.4 171l1.1 .3M143.9 163l.6 .2M144.5 163.2l-.1-.5h-.3l-.4 .5-.3 1.1v8.3v.3l.3 .3a2.08 2.08 0 0 0 .8-1.9M144.5 163.2v8.1M145.3 168.8l.8 .2M145.6 160.7l.5 .2"/>
<path d="M146.1 160.9v-.4l-.2-.2-.3 .4-.3 1.2v8.6l.1 .4a1.75 1.75 0 0 0 .7-1.9M146.1 160.9v8.1M146.7 172a13.1 13.1 0 0 1-.8 13M78.6 186.9a1.1 1.1 0 0 1 1.7 .1 .97 .97 0 0 1-1.8 0zM90.2 188.9a1.23 1.23 0 0 1 1.9 .2 1.09 1.09 0 0 1-1.9 0zM93.9 195.7a1.1 1.1 0 0 1 1.7 .2 1 1 0 0 1-1.8 0zM104.2 180.5a1.36 1.36 0 0 0 1.7 1.1M104.2 180.5l-.7 2.9M108.5 180.9a1.25 1.25 0 0 0 1.7 1M108.5 180.5l1.7 .3M108.5 180.9l-.8 2.8M115.3 197.6l.8-.3a.6 .6 0 0 1 .7 .7 1.07 1.07 0 0 1-1.6-.2z"/>
<path d="M122.2 191.8a1.23 1.23 0 0 1 1.8 .2 1.09 1.09 0 0 1-1.9 0zM134.5 192a1.1 1.1 0 0 1 1.7 .2 1.03 1.03 0 0 1-1.8 0zM135.8 182.2l-4.4 5.1 10 2.9M136 182.1l3.3 4M136 182.1l9.9 2.9M139.3 186.1l-2.4 2.7M139.3 186.1l6.6 2M144.3 180.8l.2-.1a1.04 1.04 0 0 1 1.5 .3 1.03 1.03 0 0 1-1.7 0zM145.9 188.1a20.9 20.9 0 0 1-4.5 5.1v-3M145.9 185v3.1M98 207v1.5a1.89 1.89 0 0 0 2.3 1.1l1.1-.3M99.2 206.8a1.06 1.06 0 0 1 1.6 .2 1 1 0 0 1-1.7 0z"/>
<path d="M99.2 207.2a1.15 1.15 0 0 1 1.6 0M100.8 204.9l-2.2 1.3a.86 .86 0 0 0-.6 .8 .86 .86 0 0 0 .6 .8 3.2 3.2 0 0 0 2.8 0M101.4 207.8v1.5M103.6 206.5a7.1 7.1 0 0 0 4.2 2.5l-2.2 1.3a.86 .86 0 0 0-.6 .8 .86 .86 0 0 0 .6 .8 3.2 3.2 0 0 0 2.8 0M103.6 208l1.1 1.1 1.5 .8M103.6 206.5v1.5M103.6 206.5l-2.2 1.3M103.6 208l-2.2 1.3M105 211.1v1.4a1.95 1.95 0 0 0 2.4 1.2l1-.4M105.7 205.5a3.6 3.6 0 0 0 2.9 2.1 6.8 6.8 0 0 0 6.5-1.4l.4-.7M105.8 205.5l-.1 .2M106.2 210.9l.8-.3a.75 .75 0 0 1 .9 .5 1.03 1.03 0 0 1-1.7 0z"/>
<path d="M106.2 211.3a1.2 1.2 0 0 1 1.6 0M108.4 211.9v1.4M113.6 208.9v1.5M113.6 208.9l-5.2 3M113.6 210.4l-5.2 2.9M115.3 205.5l.1 .2M117.4 206.7a6.8 6.8 0 0 1-3.8 2.2M117.4 208.2a6.8 6.8 0 0 1-3.8 2.2M117.4 206.7v1.5M120.7 204.9l-3.3 1.8M122.6 204.5v.7M122.6 205.2l-5.2 3"/>
<path d="M123.2 204.4l-.2 .5-.4 .3"/>
</g>
<g font-size="8.5">
<text x="126.5" y="260.4">Explosionada 2</text>
<text x="152.3" y="279.7">5</text>
</g>
<g font-size="5.3">
<text x="38.5" y="9.5">4</text>
<text x="83.5" y="9.5">3</text>
<text x="133.6" y="9.5">2</text>
<text x="178.6" y="9.5">1</text>
<text x="16.2" y="31.3">F</text>
<text x="201.2" y="31.3">F</text>
<text x="16.1" y="75.5">E</text>
<text x="201.1" y="75.5">E</text>
<text x="15.5" y="125.5">D</text>
<text x="200.5" y="125.5">D</text>
<text x="15.4" y="175.5">C</text>
<text x="200.4" y="175.5">C</text>
<text x="16" y="225.5">B</text>
<text x="201" y="225.5">B</text>
<text x="15.5" y="269.8">A</text>
<text x="200.5" y="269.8">A</text>
<text x="38.5" y="291.5">4</text>
<text x="83.5" y="291.5">3</text>
<text x="133.6" y="291.5">2</text>
<text x="178.6" y="291.5">1</text>
</g>
<text font-size="4.7" x="121.9" y="245.3">Alejandro Robles Jerez</text>
<text font-size="3.9" x="190.9" y="275.5">A4</text>
<g font-size="2">
<text x="21.8" y="234.6">SI NO SE INDICA LO CONTRARIO:</text>
<text x="21.8" y="237.1">LAS COTAS SE EXPRESAN EN MM</text>
<text x="21.8" y="239.6">ACABADO SUPERFICIAL:</text>
<text x="54.4" y="234.6">ACABADO:</text>
<text x="101.3" y="234.5">REBARBAR Y</text>
<text x="101.3" y="237">ROMPER ARISTAS</text>
<text x="101.3" y="239.5">VIVAS</text>
<text x="132.6" y="236">NO CAMBIE LA ESCALA</text>
<text x="173.3" y="236.2">REVISIÓN</text>
<text x="21.8" y="242.1">TOLERANCIAS:</text>
<text x="23.4" y="244.6">LINEAL:</text>
<text x="23.4" y="247.1">ANGULAR:</text>
<text x="34.3" y="252">NOMBRE</text>
<text x="50" y="251.9">FIRMA</text>
<text x="67.2" y="251.9">FECHA</text>
<text x="119.9" y="251.9">TÍTULO:</text>
<text x="20.7" y="260.3">VERIF.</text>
<text x="20.4" y="264.4">APROB.</text>
<text x="20.5" y="268.8">FABR.</text>
<text x="20.7" y="273.1">CALID.</text>
<text x="75.6" y="272.5">MATERIAL:</text>
<text x="120.1" y="272.5">N.º DE DIBUJO</text>
<text x="75.6" y="285.5">PESO:</text>
<text x="120.1" y="285.6">ESCALA:1:2</text>
<text x="164.5" y="285.6">HOJA 1 DE 1</text>
</g>
</svg>
